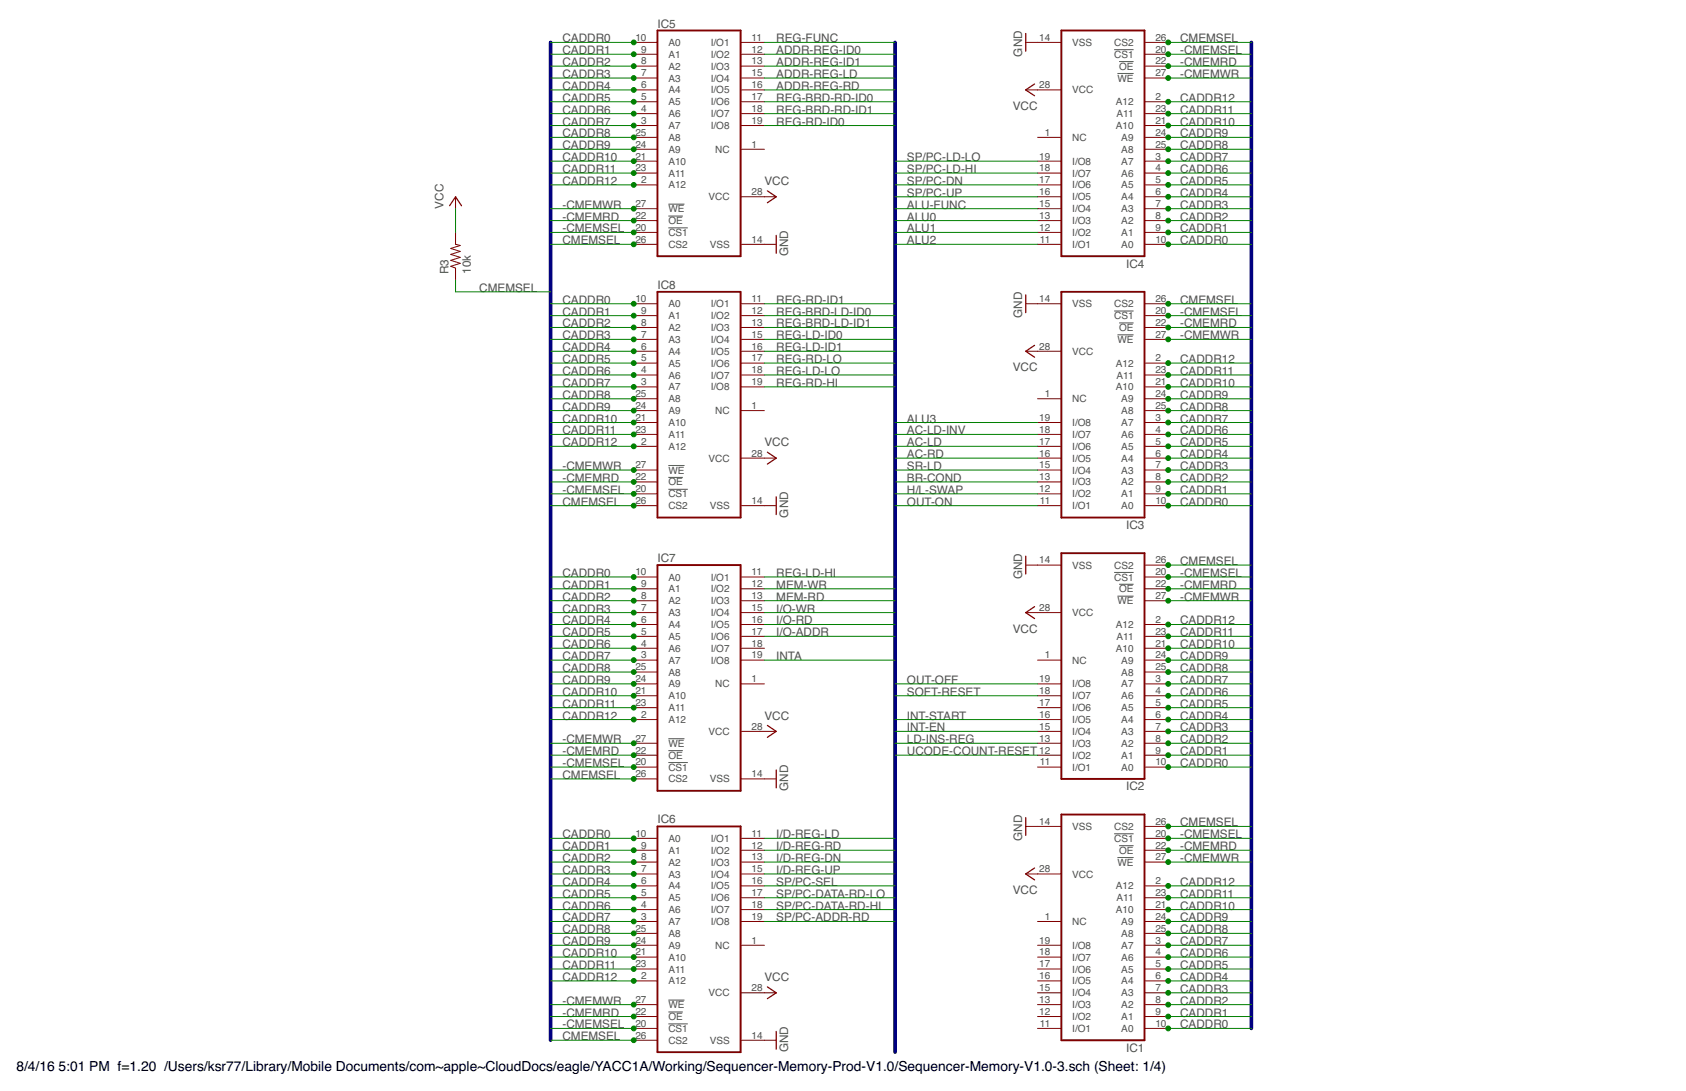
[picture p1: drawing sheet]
<svg xmlns="http://www.w3.org/2000/svg" width="432mm" height="279mm" viewBox="0 0 432 279" stroke-linecap="round" stroke-linejoin="round" font-family="sans-serif">
<g fill="none" stroke="#505050" stroke-width=".26">
<path d="M285.3 12.7h5M286.2 18.8h4.1M286.6 15.8h3.7M171.2 52.3h4.1M171.2 55.3h3.7M171.2 58.4h4.9M285.3 79.7h5M286.2 85.7h4.1M286.6 82.7h3.7M171.2 119.2h4.1M171.2 122.3h3.7M171.2 125.3h4.9"/>
<path d="M285.3 146.6h5M286.2 152.7h4.1M286.6 149.6h3.7M171.2 189.2h4.1M171.2 192.2h3.7M171.2 195.3h4.9M285.3 213.5h5M286.2 219.6h4.1M286.6 216.6h3.7M171.2 256.1h4.1M171.2 259.2h3.7M171.2 262.2h4.9"/>
</g>
<path d="M168.4 7.8h21.3v57.8h-21.3zM271.8 7.8h21.3v57.8h-21.3zM168.4 74.7h21.3v57.8h-21.3zM271.8 74.7h21.3v57.8h-21.3zM168.4 144.7h21.3v57.8h-21.3zM271.8 141.7h21.3v57.8h-21.3zM168.4 211.6h21.3v57.9h-21.3zM271.8 208.6h21.3v57.8h-21.3z" fill="none" stroke="#800000" stroke-width=".49"/>
<g fill="none" stroke="#800000" stroke-width=".26">
<path d="M162.3 20h6.1M162.3 16.9h6.1M162.3 13.9h6.1M162.3 10.9h6.1M189.7 20h6.1M189.7 16.9h6.1M189.7 13.9h6.1M189.7 10.9h6.1M262.7 10.9h9.1M293.1 20h6.1M293.1 16.9h6.1M293.1 13.9h6.1"/>
<path d="M293.1 10.9h6.1M162.3 38.2h6.1M162.3 35.2h6.1M162.3 32.2h6.1M162.3 29.1h6.1M162.3 26.1h6.1M162.3 23h6.1M189.7 38.2h6.1M189.7 32.2h6.1M189.7 29.1h6.1M189.7 26.1h6.1M189.7 23h6.1"/>
<path d="M262.7 23h9.1M265.7 35.2h6.1M293.1 38.2h6.1M293.1 35.2h6.1M293.1 32.2h6.1M293.1 29.1h6.1M293.1 26.1h6.1M116.7 50.4v3M116.7 59.5v3.1l1.2 .3-2.5 .7 2.5 .8-2.5 .8 2.5 .7-2.5 .8 2.5 .7-2.5 .8 1.3 .5v3M162.3 59.5h6.1M162.3 56.5h6.1M162.3 53.4h6.1"/>
<path d="M162.3 47.3h6.1M162.3 44.3h6.1M162.3 41.3h6.1M189.7 50.4h9.1M265.7 59.5h6.1M265.7 56.5h6.1M265.7 53.4h6.1M265.7 50.4h6.1M265.7 47.3h6.1M265.7 44.3h6.1M265.7 41.3h6.1M293.1 59.5h6.1"/>
<path d="M293.1 56.5h6.1M293.1 53.4h6.1M293.1 50.4h6.1M293.1 47.3h6.1M293.1 44.3h6.1M293.1 41.3h6.1M162.3 77.8h6.1M162.3 62.6h6.1M189.7 77.8h6.1M189.7 62.6h9.1M262.7 77.8h9.1M265.7 62.6h6.1"/>
<path d="M293.1 77.8h6.1M293.1 62.6h6.1M162.3 99.1h6.1M162.3 96h6.1M162.3 93h6.1M162.3 86.9h6.1M162.3 83.9h6.1M162.3 80.8h6.1M162.3 90h6.1M189.7 99.1h6.1M189.7 96h6.1M189.7 93h6.1"/>
<path d="M189.7 86.9h6.1M189.7 83.9h6.1M189.7 80.8h6.1M189.7 90h6.1M262.7 90h9.1M293.1 99.1h6.1M293.1 96h6.1M293.1 93h6.1M293.1 86.9h6.1M293.1 83.9h6.1M293.1 80.8h6.1M162.3 114.3h6.1"/>
<path d="M162.3 111.3h6.1M162.3 108.2h6.1M162.3 105.2h6.1M162.3 102.1h6.1M189.7 117.3h9.1M189.7 105.2h6.1M265.7 117.3h6.1M265.7 114.3h6.1M265.7 111.3h6.1M265.7 108.2h6.1M265.7 102.1h6.1M293.1 117.3h6.1"/>
<path d="M293.1 114.3h6.1M293.1 111.3h6.1M293.1 108.2h6.1M293.1 105.2h6.1M293.1 102.1h6.1M162.3 129.5h6.1M162.3 126.5h6.1M162.3 123.4h6.1M162.3 120.4h6.1M189.7 129.5h9.1M265.7 129.5h6.1M265.7 126.5h6.1"/>
<path d="M265.7 123.4h6.1M265.7 120.4h6.1M293.1 129.5h6.1M293.1 126.5h6.1M293.1 123.4h6.1M293.1 120.4h6.1M162.3 159.9h6.1M162.3 153.8h6.1M162.3 150.8h6.1M162.3 147.8h6.1M162.3 156.9h6.1M189.7 159.9h6.1"/>
<path d="M189.7 153.8h6.1M189.7 150.8h6.1M189.7 147.8h6.1M189.7 156.9h6.1M262.7 144.7h9.1M262.7 156.9h9.1M293.1 159.9h6.1M293.1 153.8h6.1M293.1 150.8h6.1M293.1 147.8h6.1M293.1 144.7h6.1M162.3 178.2h6.1"/>
<path d="M162.3 175.1h6.1M162.3 172.1h6.1M162.3 169.1h6.1M162.3 166h6.1M162.3 163h6.1M189.7 175.1h6.1M189.7 169.1h6.1M189.7 166h6.1M189.7 163h6.1M265.7 178.2h6.1M265.7 175.1h6.1M265.7 169.1h6.1"/>
<path d="M293.1 178.2h6.1M293.1 175.1h6.1M293.1 172.1h6.1M293.1 169.1h6.1M293.1 166h6.1M293.1 163h6.1M162.3 196.4h6.1M162.3 193.4h6.1M162.3 190.4h6.1M162.3 184.3h6.1M162.3 181.2h6.1M162.3 199.5h6.1"/>
<path d="M189.7 187.3h9.1M189.7 199.5h9.1M265.7 196.4h6.1M265.7 193.4h6.1M265.7 190.4h6.1M265.7 187.3h6.1M265.7 184.3h6.1M265.7 181.2h6.1M293.1 196.4h6.1M293.1 193.4h6.1M293.1 190.4h6.1M293.1 187.3h6.1"/>
<path d="M293.1 184.3h6.1M293.1 181.2h6.1M162.3 217.7h6.1M162.3 214.7h6.1M189.7 217.7h6.1M189.7 214.7h6.1M262.7 211.6h9.1M293.1 217.7h6.1M293.1 214.7h6.1M293.1 211.6h6.1M162.3 239h6.1M162.3 236h6.1"/>
<path d="M162.3 232.9h6.1M162.3 229.9h6.1M162.3 226.9h6.1M162.3 220.8h6.1M162.3 223.8h6.1M189.7 236h6.1M189.7 232.9h6.1M189.7 229.9h6.1M189.7 226.9h6.1M189.7 220.8h6.1M189.7 223.8h6.1M262.7 223.8h9.1"/>
<path d="M265.7 236h6.1M293.1 239h6.1M293.1 236h6.1M293.1 232.9h6.1M293.1 229.9h6.1M293.1 226.9h6.1M293.1 220.8h6.1M162.3 257.3h6.1M162.3 251.2h6.1M162.3 248.2h6.1M162.3 245.1h6.1M162.3 242.1h6.1"/>
<path d="M189.7 254.3h9.1M189.7 242.1h6.1M265.7 257.3h6.1M265.7 254.3h6.1M265.7 251.2h6.1M265.7 248.2h6.1M265.7 245.1h6.1M265.7 242.1h6.1M293.1 257.3h6.1M293.1 254.3h6.1M293.1 251.2h6.1M293.1 248.2h6.1"/>
<path d="M293.1 245.1h6.1M293.1 242.1h6.1M162.3 263.4h6.1M162.3 260.3h6.1M162.3 266.4h6.1M189.7 266.4h9.1M265.7 263.4h6.1M265.7 260.3h6.1M293.1 263.4h6.1M293.1 260.3h6.1"/>
</g>
<g fill="none" stroke="#800000" stroke-width=".32">
<path d="M262.7 8.6v4.5M265 21.5l-2.3 1.5 2.3 1.5M115.1 52.7l1.6-2.3 1.5 2.3M196.5 48.9l2.3 1.5-2.3 1.5M198.8 60.3v4.6M262.7 75.5v4.6M265 88.4l-2.3 1.6 2.3 1.5M196.5 115.8l2.3 1.5-2.3 1.6M198.8 127.2v4.6M262.7 142.4v4.6M265 155.4l-2.3 1.5 2.3 1.5M196.5 185.8l2.3 1.5-2.3 1.5"/>
<path d="M198.8 197.2v4.6M262.7 209.4v4.5M265 222.3l-2.3 1.5 2.3 1.5M196.5 252.7l2.3 1.6-2.3 1.5M198.8 264.1v4.6"/>
</g>
<path d="M141 10.9v255.5M229.2 10.9v258.6M320.5 10.9v252.5" fill="none" stroke="#000080" stroke-width=".93"/>
<g fill="none" stroke="#008000" stroke-width=".26">
<path d="M141 20h21.3M141 16.9h21.3M141 13.9h21.3M141 10.9h21.3M195.8 20h33.4M195.8 16.9h33.4M195.8 13.9h33.4M195.8 10.9h33.4M299.2 20h21.3M299.2 16.9h21.3M299.2 13.9h21.3M299.2 10.9h21.3"/>
<path d="M141 26.1h21.3M141 29.1h21.3M141 32.2h21.3M141 35.2h21.3M141 38.2h21.3M141 23h21.3M195.8 26.1h33.4M195.8 29.1h33.4M195.8 32.2h33.4M195.8 23h33.4M299.2 26.1h21.3M299.2 29.1h21.3"/>
<path d="M299.2 32.2h21.3M299.2 35.2h21.3M299.2 38.2h21.3M116.7 53.4v6.1M141 47.3h21.3M141 44.3h21.3M141 41.3h21.3M141 53.4h21.3M141 56.5h21.3M141 59.5h21.3M229.2 47.3h36.5M229.2 44.3h36.5"/>
<path d="M229.2 41.3h36.5M229.2 50.4h36.5M229.2 53.4h36.5M229.2 56.5h36.5M229.2 59.5h36.5M299.2 47.3h21.3M299.2 44.3h21.3M299.2 41.3h21.3M299.2 50.4h21.3M299.2 53.4h21.3M299.2 56.5h21.3M299.2 59.5h21.3"/>
<path d="M116.7 71.7v3h24.3M141 77.8h21.3M141 62.6h21.3M195.8 77.8h33.4M229.2 62.6h36.5M299.2 77.8h21.3M299.2 62.6h21.3M141 93h21.3M141 96h21.3M141 99.1h21.3M141 90h21.3M141 86.9h21.3"/>
<path d="M141 83.9h21.3M141 80.8h21.3M195.8 93h33.4M195.8 96h33.4M195.8 99.1h33.4M195.8 90h33.4M195.8 86.9h33.4M195.8 83.9h33.4M195.8 80.8h33.4M299.2 93h21.3M299.2 96h21.3M299.2 99.1h21.3"/>
<path d="M299.2 86.9h21.3M299.2 83.9h21.3M299.2 80.8h21.3M141 114.3h21.3M141 111.3h21.3M141 108.2h21.3M141 105.2h21.3M141 102.1h21.3M229.2 114.3h36.5M229.2 111.3h36.5M229.2 108.2h36.5M229.2 117.3h36.5"/>
<path d="M299.2 114.3h21.3M299.2 111.3h21.3M299.2 108.2h21.3M299.2 105.2h21.3M299.2 102.1h21.3M299.2 117.3h21.3M141 120.4h21.3M141 123.4h21.3M141 126.5h21.3M141 129.5h21.3M229.2 120.4h36.5M229.2 123.4h36.5"/>
<path d="M229.2 126.5h36.5M229.2 129.5h36.5M299.2 120.4h21.3M299.2 123.4h21.3M299.2 126.5h21.3M299.2 129.5h21.3M141 159.9h21.3M141 156.9h21.3M141 153.8h21.3M141 150.8h21.3M141 147.8h21.3M195.8 159.9h33.4"/>
<path d="M195.8 156.9h33.4M195.8 153.8h33.4M195.8 150.8h33.4M195.8 147.8h33.4M299.2 159.9h21.3M299.2 153.8h21.3M299.2 150.8h21.3M299.2 147.8h21.3M299.2 144.7h21.3M141 163h21.3M141 178.2h21.3M141 166h21.3"/>
<path d="M141 175.1h21.3M141 169.1h21.3M141 172.1h21.3M195.8 163h33.4M195.8 169.1h33.4M229.2 178.2h36.5M229.2 175.1h36.5M299.2 163h21.3M299.2 178.2h21.3M299.2 166h21.3M299.2 175.1h21.3M299.2 169.1h21.3"/>
<path d="M299.2 172.1h21.3M141 184.3h21.3M141 181.2h21.3M141 190.4h21.3M141 193.4h21.3M141 196.4h21.3M141 199.5h21.3M229.2 184.3h36.5M229.2 187.3h36.5M229.2 190.4h36.5M229.2 193.4h36.5M299.2 184.3h21.3"/>
<path d="M299.2 181.2h21.3M299.2 187.3h21.3M299.2 190.4h21.3M299.2 193.4h21.3M299.2 196.4h21.3M141 217.7h21.3M141 214.7h21.3M195.8 217.7h33.4M195.8 214.7h33.4M299.2 217.7h21.3M299.2 214.7h21.3M299.2 211.6h21.3"/>
<path d="M141 226.9h21.3M141 229.9h21.3M141 232.9h21.3M141 236h21.3M141 239h21.3M141 223.8h21.3M141 220.8h21.3M195.8 226.9h33.4M195.8 229.9h33.4M195.8 232.9h33.4M195.8 236h33.4M195.8 223.8h33.4"/>
<path d="M195.8 220.8h33.4M299.2 226.9h21.3M299.2 229.9h21.3M299.2 232.9h21.3M299.2 236h21.3M299.2 239h21.3M299.2 220.8h21.3M141 251.2h21.3M141 248.2h21.3M141 245.1h21.3M141 242.1h21.3M141 257.3h21.3"/>
<path d="M299.2 251.2h21.3M299.2 248.2h21.3M299.2 245.1h21.3M299.2 242.1h21.3M299.2 254.3h21.3M299.2 257.3h21.3M141 260.3h21.3M141 263.4h21.3M141 266.4h21.3M299.2 260.3h21.3M299.2 263.4h21.3"/>
</g>
<g fill="#008000" stroke="#008000" stroke-width=".26">
<circle cx="162.3" cy="251.2" r=".61"/>
<circle cx="162.3" cy="184.3" r=".61"/>
<circle cx="162.3" cy="114.3" r=".61"/>
<circle cx="299.2" cy="226.9" r=".61"/>
<circle cx="299.2" cy="159.9" r=".61"/>
<circle cx="299.2" cy="93" r=".61"/>
<circle cx="299.2" cy="26.1" r=".61"/>
<circle cx="162.3" cy="47.3" r=".61"/>
<circle cx="162.3" cy="248.2" r=".61"/>
<circle cx="162.3" cy="181.2" r=".61"/>
<circle cx="162.3" cy="111.3" r=".61"/>
<circle cx="299.2" cy="229.9" r=".61"/>
<circle cx="299.2" cy="163" r=".61"/>
<circle cx="299.2" cy="96" r=".61"/>
<circle cx="299.2" cy="29.1" r=".61"/>
<circle cx="162.3" cy="44.3" r=".61"/>
<circle cx="162.3" cy="245.1" r=".61"/>
<circle cx="162.3" cy="178.2" r=".61"/>
<circle cx="162.3" cy="108.2" r=".61"/>
<circle cx="299.2" cy="232.9" r=".61"/>
<circle cx="299.2" cy="166" r=".61"/>
<circle cx="299.2" cy="99.1" r=".61"/>
<circle cx="299.2" cy="32.2" r=".61"/>
<circle cx="162.3" cy="41.3" r=".61"/>
<circle cx="162.3" cy="242.1" r=".61"/>
<circle cx="162.3" cy="175.1" r=".61"/>
<circle cx="162.3" cy="105.2" r=".61"/>
<circle cx="299.2" cy="236" r=".61"/>
<circle cx="299.2" cy="169.1" r=".61"/>
<circle cx="299.2" cy="102.1" r=".61"/>
<circle cx="299.2" cy="35.2" r=".61"/>
<circle cx="162.3" cy="38.2" r=".61"/>
<circle cx="162.3" cy="239" r=".61"/>
<circle cx="162.3" cy="172.1" r=".61"/>
<circle cx="162.3" cy="102.1" r=".61"/>
<circle cx="299.2" cy="239" r=".61"/>
<circle cx="299.2" cy="172.1" r=".61"/>
<circle cx="299.2" cy="105.2" r=".61"/>
<circle cx="299.2" cy="38.2" r=".61"/>
<circle cx="162.3" cy="35.2" r=".61"/>
<circle cx="162.3" cy="236" r=".61"/>
<circle cx="162.3" cy="169.1" r=".61"/>
<circle cx="162.3" cy="99.1" r=".61"/>
<circle cx="299.2" cy="242.1" r=".61"/>
<circle cx="299.2" cy="175.1" r=".61"/>
<circle cx="299.2" cy="108.2" r=".61"/>
<circle cx="299.2" cy="41.3" r=".61"/>
<circle cx="162.3" cy="32.2" r=".61"/>
<circle cx="162.3" cy="232.9" r=".61"/>
<circle cx="162.3" cy="166" r=".61"/>
<circle cx="162.3" cy="96" r=".61"/>
<circle cx="299.2" cy="245.1" r=".61"/>
<circle cx="299.2" cy="178.2" r=".61"/>
<circle cx="299.2" cy="111.3" r=".61"/>
<circle cx="299.2" cy="44.3" r=".61"/>
<circle cx="162.3" cy="29.1" r=".61"/>
<circle cx="162.3" cy="229.9" r=".61"/>
<circle cx="162.3" cy="163" r=".61"/>
<circle cx="162.3" cy="93" r=".61"/>
<circle cx="299.2" cy="248.2" r=".61"/>
<circle cx="299.2" cy="181.2" r=".61"/>
<circle cx="299.2" cy="114.3" r=".61"/>
<circle cx="299.2" cy="47.3" r=".61"/>
<circle cx="162.3" cy="26.1" r=".61"/>
<circle cx="162.3" cy="226.9" r=".61"/>
<circle cx="162.3" cy="159.9" r=".61"/>
<circle cx="162.3" cy="90" r=".61"/>
<circle cx="299.2" cy="251.2" r=".61"/>
<circle cx="299.2" cy="184.3" r=".61"/>
<circle cx="299.2" cy="117.3" r=".61"/>
<circle cx="299.2" cy="50.4" r=".61"/>
<circle cx="162.3" cy="23" r=".61"/>
<circle cx="162.3" cy="223.8" r=".61"/>
<circle cx="162.3" cy="156.9" r=".61"/>
<circle cx="162.3" cy="86.9" r=".61"/>
<circle cx="299.2" cy="254.3" r=".61"/>
<circle cx="299.2" cy="187.3" r=".61"/>
<circle cx="299.2" cy="120.4" r=".61"/>
<circle cx="299.2" cy="53.4" r=".61"/>
<circle cx="162.3" cy="20" r=".61"/>
<circle cx="162.3" cy="220.8" r=".61"/>
<circle cx="162.3" cy="153.8" r=".61"/>
<circle cx="162.3" cy="83.9" r=".61"/>
<circle cx="299.2" cy="257.3" r=".61"/>
<circle cx="299.2" cy="190.4" r=".61"/>
<circle cx="299.2" cy="123.4" r=".61"/>
<circle cx="299.2" cy="56.5" r=".61"/>
<circle cx="162.3" cy="16.9" r=".61"/>
<circle cx="162.3" cy="217.7" r=".61"/>
<circle cx="162.3" cy="150.8" r=".61"/>
<circle cx="162.3" cy="80.8" r=".61"/>
<circle cx="299.2" cy="260.3" r=".61"/>
<circle cx="299.2" cy="193.4" r=".61"/>
<circle cx="299.2" cy="126.5" r=".61"/>
<circle cx="299.2" cy="59.5" r=".61"/>
<circle cx="162.3" cy="13.9" r=".61"/>
<circle cx="162.3" cy="214.7" r=".61"/>
<circle cx="162.3" cy="147.8" r=".61"/>
<circle cx="162.3" cy="77.8" r=".61"/>
<circle cx="299.2" cy="263.4" r=".61"/>
<circle cx="299.2" cy="196.4" r=".61"/>
<circle cx="299.2" cy="129.5" r=".61"/>
<circle cx="299.2" cy="62.6" r=".61"/>
<circle cx="162.3" cy="10.9" r=".61"/>
<circle cx="299.2" cy="220.8" r=".61"/>
<circle cx="299.2" cy="153.8" r=".61"/>
<circle cx="299.2" cy="86.9" r=".61"/>
<circle cx="162.3" cy="257.3" r=".61"/>
<circle cx="162.3" cy="190.4" r=".61"/>
<circle cx="162.3" cy="120.4" r=".61"/>
<circle cx="299.2" cy="20" r=".61"/>
<circle cx="162.3" cy="53.4" r=".61"/>
<circle cx="299.2" cy="217.7" r=".61"/>
<circle cx="299.2" cy="150.8" r=".61"/>
<circle cx="299.2" cy="83.9" r=".61"/>
<circle cx="162.3" cy="123.4" r=".61"/>
<circle cx="162.3" cy="193.4" r=".61"/>
<circle cx="162.3" cy="260.3" r=".61"/>
<circle cx="299.2" cy="16.9" r=".61"/>
<circle cx="162.3" cy="56.5" r=".61"/>
<circle cx="162.3" cy="266.4" r=".61"/>
<circle cx="162.3" cy="199.5" r=".61"/>
<circle cx="162.3" cy="129.5" r=".61"/>
<circle cx="299.2" cy="211.6" r=".61"/>
<circle cx="299.2" cy="144.7" r=".61"/>
<circle cx="299.2" cy="10.9" r=".61"/>
<circle cx="299.2" cy="77.8" r=".61"/>
<circle cx="162.3" cy="62.6" r=".61"/>
<circle cx="162.3" cy="263.4" r=".61"/>
<circle cx="162.3" cy="196.4" r=".61"/>
<circle cx="162.3" cy="126.5" r=".61"/>
<circle cx="299.2" cy="214.7" r=".61"/>
<circle cx="299.2" cy="147.8" r=".61"/>
<circle cx="299.2" cy="80.8" r=".61"/>
<circle cx="299.2" cy="13.9" r=".61"/>
<circle cx="162.3" cy="59.5" r=".61"/>
</g>
<g font-size="3.5">
<text x="4.2" y="274.2">8/4/16</text>
<text x="15" y="274.2">5:01 PM f=1.20 /Users/ksr77/Library/Mobile Documents/com~apple~CloudDocs/eagle/YACC1A/Working/Sequencer-Memory-Prod-V1.0/Sequencer-Memory-V1.0-3.sch (Sheet: 1/4)</text>
</g>
<g font-size="3" fill="#505050">
<text x="144" y="10.8">CADDR0</text>
<text x="168.4" y="7">IC5</text>
<text x="198.8" y="10.8">REG-FUNC</text>
<text x="302.2" y="10.8">CMEMSEL</text>
<text x="144" y="16.9">CADDR2</text>
<text x="144" y="13.9">CADDR1</text>
<text x="198.8" y="13.9">ADDR-REG-ID0</text>
<text x="198.8" y="16.9">ADDR-REG-ID1</text>
<text x="261.8" y="14.5" transform="rotate(-90 261.8 14.5)">GND</text>
<text x="302.2" y="16.9">-CMEMRD</text>
<text x="302.2" y="13.9">-CMEMSEL</text>
<text x="144" y="23">CADDR4</text>
<text x="144" y="20">CADDR3</text>
<text x="198.8" y="20">ADDR-REG-LD</text>
<text x="198.8" y="23">ADDR-REG-RD</text>
<text x="302.2" y="20">-CMEMWR</text>
<text x="144" y="29.1">CADDR6</text>
<text x="144" y="26.1">CADDR5</text>
<text x="198.8" y="26.1">REG-BRD-RD-ID0</text>
<text x="198.8" y="29.1">REG-BRD-RD-ID1</text>
<text x="259.4" y="28.2">VCC</text>
<text x="302.2" y="26.1">CADDR12</text>
<text x="302.2" y="29.1">CADDR11</text>
<text x="144" y="35.2">CADDR8</text>
<text x="144" y="32.1">CADDR7</text>
<text x="198.8" y="32.1">REG-RD-ID0</text>
<text x="302.2" y="32.1">CADDR10</text>
<text x="302.2" y="35.2">CADDR9</text>
<text x="144" y="41.3">CADDR10</text>
<text x="144" y="38.2">CADDR9</text>
<text x="232.3" y="41.3">SP/PC-LD-LO</text>
<text x="302.2" y="38.2">CADDR8</text>
<text x="302.2" y="41.3">CADDR7</text>
<text x="144" y="47.4">CADDR12</text>
<text x="144" y="44.3">CADDR11</text>
<text x="195.8" y="47.4">VCC</text>
<text x="232.3" y="44.3">SP/PC-LD-HI</text>
<text x="232.3" y="47.4">SP/PC-DN</text>
<text x="302.2" y="44.3">CADDR6</text>
<text x="302.2" y="47.4">CADDR5</text>
<text x="113.6" y="53.4" transform="rotate(-90 113.6 53.4)">VCC</text>
<text x="144" y="53.4">-CMEMWR</text>
<text x="232.3" y="50.4">SP/PC-UP</text>
<text x="232.3" y="53.4">ALU-FUNC</text>
<text x="302.2" y="50.4">CADDR4</text>
<text x="302.2" y="53.4">CADDR3</text>
<text x="144" y="56.5">-CMEMRD</text>
<text x="144" y="59.5">-CMEMSEL</text>
<text x="232.3" y="56.5">ALU0</text>
<text x="232.3" y="59.5">ALU1</text>
<text x="302.2" y="56.5">CADDR2</text>
<text x="302.2" y="59.5">CADDR1</text>
<text x="144" y="62.6">CMEMSEL</text>
<text x="201.8" y="65.6" transform="rotate(-90 201.8 65.6)">GND</text>
<text x="232.3" y="62.6">ALU2</text>
<text x="302.2" y="62.6">CADDR0</text>
<text x="114.9" y="70.2" transform="rotate(-90 114.9 70.2)">R3</text>
<text x="120.6" y="70.2" transform="rotate(-90 120.6 70.2)">10k</text>
<text x="288.4" y="68.5">IC4</text>
<text x="122.8" y="74.7">CMEMSEL</text>
<text x="144" y="77.8">CADDR0</text>
<text x="168.4" y="74">IC8</text>
<text x="198.8" y="77.8">REG-RD-ID1</text>
<text x="302.2" y="77.8">CMEMSEL</text>
<text x="144" y="83.9">CADDR2</text>
<text x="144" y="80.8">CADDR1</text>
<text x="198.8" y="80.8">REG-BRD-LD-ID0</text>
<text x="198.8" y="83.9">REG-BRD-LD-ID1</text>
<text x="261.8" y="81.4" transform="rotate(-90 261.8 81.4)">GND</text>
<text x="302.2" y="83.9">-CMEMRD</text>
<text x="302.2" y="80.8">-CMEMSEL</text>
<text x="144" y="90">CADDR4</text>
<text x="144" y="86.9">CADDR3</text>
<text x="198.8" y="86.9">REG-LD-ID0</text>
<text x="198.8" y="90">REG-LD-ID1</text>
<text x="302.2" y="86.9">-CMEMWR</text>
<text x="144" y="93">CADDR5</text>
<text x="198.8" y="93">REG-RD-LO</text>
<text x="259.4" y="95.1">VCC</text>
<text x="302.2" y="93">CADDR12</text>
<text x="144" y="99.1">CADDR7</text>
<text x="144" y="96">CADDR6</text>
<text x="198.8" y="96">REG-LD-LO</text>
<text x="198.8" y="99.1">REG-RD-HI</text>
<text x="302.2" y="96">CADDR11</text>
<text x="302.2" y="99.1">CADDR10</text>
<text x="144" y="105.2">CADDR9</text>
<text x="144" y="102.1">CADDR8</text>
<text x="302.2" y="102.1">CADDR9</text>
<text x="302.2" y="105.2">CADDR8</text>
<text x="144" y="111.2">CADDR11</text>
<text x="144" y="108.2">CADDR10</text>
<text x="232.3" y="108.2">ALU3</text>
<text x="232.3" y="111.2">AC-LD-INV</text>
<text x="302.2" y="108.2">CADDR7</text>
<text x="302.2" y="111.2">CADDR6</text>
<text x="144" y="114.3">CADDR12</text>
<text x="195.8" y="114.3">VCC</text>
<text x="232.3" y="114.3">AC-LD</text>
<text x="232.3" y="117.3">AC-RD</text>
<text x="302.2" y="114.3">CADDR5</text>
<text x="302.2" y="117.3">CADDR4</text>
<text x="144" y="120.4">-CMEMWR</text>
<text x="144" y="123.4">-CMEMRD</text>
<text x="232.3" y="120.4">SR-LD</text>
<text x="232.3" y="123.4">BR-COND</text>
<text x="302.2" y="120.4">CADDR3</text>
<text x="302.2" y="123.4">CADDR2</text>
<text x="144" y="129.5">CMEMSEL</text>
<text x="144" y="126.5">-CMEMSEL</text>
<text x="232.3" y="126.5">H/L-SWAP</text>
<text x="232.3" y="129.5">OUT-ON</text>
<text x="302.2" y="126.5">CADDR1</text>
<text x="302.2" y="129.5">CADDR0</text>
<text x="201.8" y="132.5" transform="rotate(-90 201.8 132.5)">GND</text>
<text x="288.4" y="135.4">IC3</text>
<text x="168.4" y="144">IC7</text>
<text x="144" y="147.8">CADDR0</text>
<text x="198.8" y="147.8">REG-LD-HI</text>
<text x="261.8" y="148.4" transform="rotate(-90 261.8 148.4)">GND</text>
<text x="302.2" y="144.7">CMEMSEL</text>
<text x="302.2" y="147.8">-CMEMSEL</text>
<text x="144" y="153.8">CADDR2</text>
<text x="144" y="150.8">CADDR1</text>
<text x="198.8" y="150.8">MEM-WR</text>
<text x="198.8" y="153.8">MEM-RD</text>
<text x="302.2" y="153.8">-CMEMWR</text>
<text x="302.2" y="150.8">-CMEMRD</text>
<text x="144" y="159.9">CADDR4</text>
<text x="144" y="156.9">CADDR3</text>
<text x="198.8" y="156.9">I/O-WR</text>
<text x="198.8" y="159.9">I/O-RD</text>
<text x="302.2" y="159.9">CADDR12</text>
<text x="144" y="166">CADDR6</text>
<text x="144" y="163">CADDR5</text>
<text x="198.8" y="163">I/O-ADDR</text>
<text x="259.4" y="162.1">VCC</text>
<text x="302.2" y="163">CADDR11</text>
<text x="302.2" y="166">CADDR10</text>
<text x="144" y="172.1">CADDR8</text>
<text x="144" y="169.1">CADDR7</text>
<text x="198.8" y="169.1">INTA</text>
<text x="302.2" y="169.1">CADDR9</text>
<text x="302.2" y="172.1">CADDR8</text>
<text x="144" y="178.2">CADDR10</text>
<text x="144" y="175.1">CADDR9</text>
<text x="232.3" y="175.1">OUT-OFF</text>
<text x="232.3" y="178.2">SOFT-RESET</text>
<text x="302.2" y="175.1">CADDR7</text>
<text x="302.2" y="178.2">CADDR6</text>
<text x="144" y="184.3">CADDR12</text>
<text x="144" y="181.2">CADDR11</text>
<text x="195.8" y="184.3">VCC</text>
<text x="232.3" y="184.3">INT-START</text>
<text x="302.2" y="181.2">CADDR5</text>
<text x="302.2" y="184.3">CADDR4</text>
<text x="144" y="190.4">-CMEMWR</text>
<text x="232.3" y="187.3">INT-EN</text>
<text x="232.3" y="190.4">LD-INS-REG</text>
<text x="302.2" y="187.3">CADDR3</text>
<text x="302.2" y="190.4">CADDR2</text>
<text x="144" y="193.4">-CMEMRD</text>
<text x="144" y="196.4">-CMEMSEL</text>
<text x="232.3" y="193.4">UCODE-COUNT-RESET</text>
<text x="302.2" y="193.4">CADDR1</text>
<text x="302.2" y="196.4">CADDR0</text>
<text x="144" y="199.5">CMEMSEL</text>
<text x="201.8" y="202.5" transform="rotate(-90 201.8 202.5)">GND</text>
<text x="288.4" y="202.4">IC2</text>
<text x="144" y="214.7">CADDR0</text>
<text x="168.4" y="210.9">IC6</text>
<text x="198.8" y="214.7">I/D-REG-LD</text>
<text x="261.8" y="215.3" transform="rotate(-90 261.8 215.3)">GND</text>
<text x="302.2" y="211.6">CMEMSEL</text>
<text x="302.2" y="214.7">-CMEMSEL</text>
<text x="144" y="220.8">CADDR2</text>
<text x="144" y="217.7">CADDR1</text>
<text x="198.8" y="217.7">I/D-REG-RD</text>
<text x="198.8" y="220.8">I/D-REG-DN</text>
<text x="302.2" y="220.8">-CMEMWR</text>
<text x="302.2" y="217.7">-CMEMRD</text>
<text x="144" y="226.9">CADDR4</text>
<text x="144" y="223.8">CADDR3</text>
<text x="198.8" y="223.8">I/D-REG-UP</text>
<text x="198.8" y="226.9">SP/PC-SEL</text>
<text x="302.2" y="226.9">CADDR12</text>
<text x="144" y="232.9">CADDR6</text>
<text x="144" y="229.9">CADDR5</text>
<text x="198.8" y="229.9">SP/PC-DATA-RD-LO</text>
<text x="198.8" y="232.9">SP/PC-DATA-RD-HI</text>
<text x="259.4" y="229">VCC</text>
<text x="302.2" y="229.9">CADDR11</text>
<text x="302.2" y="232.9">CADDR10</text>
<text x="144" y="239">CADDR8</text>
<text x="144" y="236">CADDR7</text>
<text x="198.8" y="236">SP/PC-ADDR-RD</text>
<text x="302.2" y="236">CADDR9</text>
<text x="302.2" y="239">CADDR8</text>
<text x="144" y="245.1">CADDR10</text>
<text x="144" y="242.1">CADDR9</text>
<text x="302.2" y="242.1">CADDR7</text>
<text x="302.2" y="245.1">CADDR6</text>
<text x="144" y="251.2">CADDR12</text>
<text x="144" y="248.2">CADDR11</text>
<text x="195.8" y="251.2">VCC</text>
<text x="302.2" y="248.2">CADDR5</text>
<text x="302.2" y="251.2">CADDR4</text>
<text x="144" y="257.3">-CMEMWR</text>
<text x="302.2" y="254.2">CADDR3</text>
<text x="302.2" y="257.3">CADDR2</text>
<text x="144" y="260.3">-CMEMRD</text>
<text x="144" y="263.4">-CMEMSEL</text>
<text x="302.2" y="260.3">CADDR1</text>
<text x="302.2" y="263.4">CADDR0</text>
<text x="144" y="266.4">CMEMSEL</text>
<text x="201.8" y="269.5" transform="rotate(-90 201.8 269.5)">GND</text>
<text x="288.4" y="269.3">IC1</text>
</g>
<g font-size="2.6" fill="#505050">
<text x="162.7" y="10.4">10</text>
<text x="171.2" y="11.8">A0</text>
<text x="182" y="11.8">I/O1</text>
<text x="192.5" y="10.4">11</text>
<text x="266.2" y="10.4">14</text>
<text x="274.6" y="11.8">VSS</text>
<text x="285.3" y="11.8">CS2</text>
<text x="295.9" y="10.4">26</text>
<text x="164.2" y="13.5">9</text>
<text x="164.2" y="16.5">8</text>
<text x="171.2" y="14.8">A1</text>
<text x="171.2" y="17.8">A2</text>
<text x="182" y="14.8">I/O2</text>
<text x="182" y="17.8">I/O3</text>
<text x="192.5" y="13.5">12</text>
<text x="192.5" y="16.5">13</text>
<text x="285.3" y="14.8">CS1</text>
<text x="286.6" y="17.8">OE</text>
<text x="295.9" y="16.5">22</text>
<text x="295.9" y="13.5">20</text>
<text x="164.2" y="19.6">7</text>
<text x="164.2" y="22.6">6</text>
<text x="171.2" y="20.9">A3</text>
<text x="171.2" y="23.9">A4</text>
<text x="182" y="20.9">I/O4</text>
<text x="182" y="23.9">I/O5</text>
<text x="192.5" y="19.6">15</text>
<text x="192.5" y="22.6">16</text>
<text x="266.2" y="22.6">28</text>
<text x="274.6" y="23.9">VCC</text>
<text x="286.2" y="20.9">WE</text>
<text x="295.9" y="19.6">27</text>
<text x="164.2" y="25.6">5</text>
<text x="164.2" y="28.7">4</text>
<text x="171.2" y="27">A5</text>
<text x="182" y="27">I/O6</text>
<text x="192.5" y="25.6">17</text>
<text x="192.5" y="28.7">18</text>
<text x="285.8" y="27">A12</text>
<text x="295.9" y="28.7">23</text>
<text x="295.9" y="25.6">2</text>
<text x="162.7" y="34.8">25</text>
<text x="164.2" y="31.7">3</text>
<text x="171.2" y="30">A6</text>
<text x="171.2" y="33.1">A7</text>
<text x="182" y="30">I/O7</text>
<text x="182" y="33.1">I/O8</text>
<text x="192.5" y="31.7">19</text>
<text x="267.6" y="34.8">1</text>
<text x="285.8" y="33.1">A10</text>
<text x="286" y="30">A11</text>
<text x="295.9" y="34.8">24</text>
<text x="295.9" y="31.7">21</text>
<text x="162.7" y="37.8">24</text>
<text x="162.7" y="40.8">21</text>
<text x="171.2" y="36.1">A8</text>
<text x="171.2" y="39.1">A9</text>
<text x="183.2" y="39.1">NC</text>
<text x="192.5" y="37.8">1</text>
<text x="266.2" y="40.8">19</text>
<text x="274.6" y="36.1">NC</text>
<text x="287.2" y="39.1">A8</text>
<text x="287.2" y="36.1">A9</text>
<text x="295.9" y="40.8">3</text>
<text x="295.9" y="37.8">25</text>
<text x="162.7" y="43.9">23</text>
<text x="164.2" y="46.9">2</text>
<text x="171.2" y="42.2">A10</text>
<text x="171.2" y="45.2">A11</text>
<text x="266.2" y="46.9">17</text>
<text x="266.2" y="43.9">18</text>
<text x="274.6" y="45.2">I/O7</text>
<text x="274.6" y="42.2">I/O8</text>
<text x="287.2" y="45.2">A6</text>
<text x="287.2" y="42.2">A7</text>
<text x="295.9" y="46.9">5</text>
<text x="295.9" y="43.9">4</text>
<text x="162.7" y="53">27</text>
<text x="171.2" y="48.3">A12</text>
<text x="181.5" y="51.3">VCC</text>
<text x="192.5" y="50">28</text>
<text x="266.2" y="53">15</text>
<text x="266.2" y="50">16</text>
<text x="274.6" y="51.3">I/O5</text>
<text x="274.6" y="48.3">I/O6</text>
<text x="287.2" y="51.3">A4</text>
<text x="287.2" y="48.3">A5</text>
<text x="295.9" y="53">7</text>
<text x="295.9" y="50">6</text>
<text x="162.7" y="56.1">22</text>
<text x="162.7" y="59.1">20</text>
<text x="171.2" y="54.4">WE</text>
<text x="171.2" y="57.4">OE</text>
<text x="266.2" y="59.1">12</text>
<text x="266.2" y="56.1">13</text>
<text x="274.6" y="57.4">I/O3</text>
<text x="274.6" y="54.4">I/O4</text>
<text x="287.2" y="57.4">A2</text>
<text x="287.2" y="54.4">A3</text>
<text x="295.9" y="59.1">9</text>
<text x="295.9" y="56.1">8</text>
<text x="162.7" y="62.1">26</text>
<text x="171.2" y="60.4">CS1</text>
<text x="171.2" y="63.5">CS2</text>
<text x="181.8" y="63.5">VSS</text>
<text x="192.5" y="62.1">14</text>
<text x="266.4" y="62.1">11</text>
<text x="274.6" y="63.5">I/O1</text>
<text x="274.6" y="60.4">I/O2</text>
<text x="287.2" y="63.5">A0</text>
<text x="287.2" y="60.4">A1</text>
<text x="295.9" y="62.1">10</text>
<text x="162.7" y="77.4">10</text>
<text x="192.5" y="77.4">11</text>
<text x="266.2" y="77.4">14</text>
<text x="295.9" y="77.4">26</text>
<text x="164.2" y="80.4">9</text>
<text x="164.2" y="83.4">8</text>
<text x="171.2" y="78.7">A0</text>
<text x="171.2" y="81.7">A1</text>
<text x="182" y="78.7">I/O1</text>
<text x="182" y="81.7">I/O2</text>
<text x="192.5" y="80.4">12</text>
<text x="192.5" y="83.4">13</text>
<text x="274.6" y="78.7">VSS</text>
<text x="285.3" y="81.7">CS1</text>
<text x="285.3" y="78.7">CS2</text>
<text x="295.9" y="83.4">22</text>
<text x="295.9" y="80.4">20</text>
<text x="164.2" y="86.5">7</text>
<text x="164.2" y="89.5">6</text>
<text x="171.2" y="84.8">A2</text>
<text x="171.2" y="87.8">A3</text>
<text x="182" y="84.8">I/O3</text>
<text x="182" y="87.8">I/O4</text>
<text x="192.5" y="86.5">15</text>
<text x="192.5" y="89.5">16</text>
<text x="266.2" y="89.5">28</text>
<text x="286.2" y="87.8">WE</text>
<text x="286.6" y="84.8">OE</text>
<text x="295.9" y="86.5">27</text>
<text x="164.2" y="92.6">5</text>
<text x="164.2" y="95.6">4</text>
<text x="171.2" y="90.9">A4</text>
<text x="171.2" y="93.9">A5</text>
<text x="182" y="90.9">I/O5</text>
<text x="182" y="93.9">I/O6</text>
<text x="192.5" y="92.6">17</text>
<text x="192.5" y="95.6">18</text>
<text x="274.6" y="90.9">VCC</text>
<text x="285.8" y="93.9">A12</text>
<text x="295.9" y="95.6">23</text>
<text x="295.9" y="92.6">2</text>
<text x="162.7" y="101.7">25</text>
<text x="164.2" y="98.7">3</text>
<text x="171.2" y="97">A6</text>
<text x="171.2" y="100">A7</text>
<text x="182" y="96.9">I/O7</text>
<text x="182" y="100">I/O8</text>
<text x="192.5" y="98.7">19</text>
<text x="267.6" y="101.7">1</text>
<text x="285.8" y="100">A10</text>
<text x="286" y="96.9">A11</text>
<text x="295.9" y="101.7">24</text>
<text x="295.9" y="98.7">21</text>
<text x="162.7" y="104.7">24</text>
<text x="162.7" y="107.8">21</text>
<text x="171.2" y="103">A8</text>
<text x="171.2" y="106.1">A9</text>
<text x="183.2" y="106.1">NC</text>
<text x="192.5" y="104.7">1</text>
<text x="266.2" y="107.8">19</text>
<text x="274.6" y="103">NC</text>
<text x="287.2" y="106.1">A8</text>
<text x="287.2" y="103">A9</text>
<text x="295.9" y="107.8">3</text>
<text x="295.9" y="104.7">25</text>
<text x="162.7" y="110.8">23</text>
<text x="164.2" y="113.9">2</text>
<text x="171.2" y="109.1">A10</text>
<text x="171.2" y="112.2">A11</text>
<text x="266.2" y="113.9">17</text>
<text x="266.2" y="110.8">18</text>
<text x="274.6" y="112.2">I/O7</text>
<text x="274.6" y="109.1">I/O8</text>
<text x="287.2" y="112.2">A6</text>
<text x="287.2" y="109.1">A7</text>
<text x="295.9" y="113.9">5</text>
<text x="295.9" y="110.8">4</text>
<text x="162.7" y="120">27</text>
<text x="171.2" y="115.2">A12</text>
<text x="181.5" y="118.2">VCC</text>
<text x="192.5" y="116.9">28</text>
<text x="266.2" y="120">15</text>
<text x="266.2" y="116.9">16</text>
<text x="274.6" y="118.2">I/O5</text>
<text x="274.6" y="115.2">I/O6</text>
<text x="287.2" y="118.2">A4</text>
<text x="287.2" y="115.2">A5</text>
<text x="295.9" y="120">7</text>
<text x="295.9" y="116.9">6</text>
<text x="162.7" y="123">22</text>
<text x="171.2" y="121.3">WE</text>
<text x="171.2" y="124.3">OE</text>
<text x="266.2" y="123">13</text>
<text x="274.6" y="124.3">I/O3</text>
<text x="274.6" y="121.3">I/O4</text>
<text x="287.2" y="124.3">A2</text>
<text x="287.2" y="121.3">A3</text>
<text x="295.9" y="123">8</text>
<text x="162.7" y="126">20</text>
<text x="162.7" y="129.1">26</text>
<text x="171.2" y="127.4">CS1</text>
<text x="171.2" y="130.4">CS2</text>
<text x="181.8" y="130.4">VSS</text>
<text x="192.5" y="129.1">14</text>
<text x="266.2" y="126">12</text>
<text x="266.4" y="129.1">11</text>
<text x="274.6" y="130.4">I/O1</text>
<text x="274.6" y="127.4">I/O2</text>
<text x="287.2" y="130.4">A0</text>
<text x="287.2" y="127.4">A1</text>
<text x="295.9" y="129.1">10</text>
<text x="295.9" y="126">9</text>
<text x="162.7" y="147.3">10</text>
<text x="171.2" y="148.7">A0</text>
<text x="182" y="148.7">I/O1</text>
<text x="192.5" y="147.3">11</text>
<text x="266.2" y="144.3">14</text>
<text x="274.6" y="145.6">VSS</text>
<text x="285.3" y="148.7">CS1</text>
<text x="285.3" y="145.6">CS2</text>
<text x="295.9" y="147.3">20</text>
<text x="295.9" y="144.3">26</text>
<text x="164.2" y="150.4">9</text>
<text x="164.2" y="153.4">8</text>
<text x="171.2" y="151.7">A1</text>
<text x="171.2" y="154.8">A2</text>
<text x="182" y="151.7">I/O2</text>
<text x="182" y="154.8">I/O3</text>
<text x="192.5" y="150.4">12</text>
<text x="192.5" y="153.4">13</text>
<text x="286.2" y="154.8">WE</text>
<text x="286.6" y="151.7">OE</text>
<text x="295.9" y="153.4">27</text>
<text x="295.9" y="150.4">22</text>
<text x="164.2" y="156.5">7</text>
<text x="164.2" y="159.5">6</text>
<text x="171.2" y="157.8">A3</text>
<text x="171.2" y="160.8">A4</text>
<text x="182" y="157.8">I/O4</text>
<text x="182" y="160.8">I/O5</text>
<text x="192.5" y="156.5">15</text>
<text x="192.5" y="159.5">16</text>
<text x="266.2" y="156.5">28</text>
<text x="274.6" y="157.8">VCC</text>
<text x="285.8" y="160.8">A12</text>
<text x="295.9" y="159.5">2</text>
<text x="164.2" y="162.5">5</text>
<text x="164.2" y="165.6">4</text>
<text x="171.2" y="163.9">A5</text>
<text x="171.2" y="166.9">A6</text>
<text x="182" y="163.9">I/O6</text>
<text x="182" y="166.9">I/O7</text>
<text x="192.5" y="162.5">17</text>
<text x="192.5" y="165.6">18</text>
<text x="285.8" y="166.9">A10</text>
<text x="286" y="163.9">A11</text>
<text x="295.9" y="165.6">21</text>
<text x="295.9" y="162.5">23</text>
<text x="162.7" y="171.7">25</text>
<text x="164.2" y="168.6">3</text>
<text x="171.2" y="170">A7</text>
<text x="171.2" y="173">A8</text>
<text x="182" y="170">I/O8</text>
<text x="192.5" y="168.6">19</text>
<text x="267.6" y="168.6">1</text>
<text x="274.6" y="170">NC</text>
<text x="287.2" y="173">A8</text>
<text x="287.2" y="170">A9</text>
<text x="295.9" y="171.7">25</text>
<text x="295.9" y="168.6">24</text>
<text x="162.7" y="174.7">24</text>
<text x="162.7" y="177.8">21</text>
<text x="171.2" y="176.1">A9</text>
<text x="171.2" y="179.1">A10</text>
<text x="183.2" y="176">NC</text>
<text x="192.5" y="174.7">1</text>
<text x="266.2" y="177.8">18</text>
<text x="266.2" y="174.7">19</text>
<text x="274.6" y="179.1">I/O7</text>
<text x="274.6" y="176.1">I/O8</text>
<text x="287.2" y="179.1">A6</text>
<text x="287.2" y="176">A7</text>
<text x="295.9" y="177.8">4</text>
<text x="295.9" y="174.7">3</text>
<text x="162.7" y="180.8">23</text>
<text x="164.2" y="183.8">2</text>
<text x="171.2" y="182.1">A11</text>
<text x="171.2" y="185.2">A12</text>
<text x="266.2" y="183.8">16</text>
<text x="266.2" y="180.8">17</text>
<text x="274.6" y="185.2">I/O5</text>
<text x="274.6" y="182.1">I/O6</text>
<text x="287.2" y="185.2">A4</text>
<text x="287.2" y="182.1">A5</text>
<text x="295.9" y="183.8">6</text>
<text x="295.9" y="180.8">5</text>
<text x="162.7" y="189.9">27</text>
<text x="171.2" y="191.3">WE</text>
<text x="181.5" y="188.2">VCC</text>
<text x="192.5" y="186.9">28</text>
<text x="266.2" y="189.9">13</text>
<text x="266.2" y="186.9">15</text>
<text x="274.6" y="191.3">I/O3</text>
<text x="274.6" y="188.2">I/O4</text>
<text x="287.2" y="191.3">A2</text>
<text x="287.2" y="188.2">A3</text>
<text x="295.9" y="189.9">8</text>
<text x="295.9" y="186.9">7</text>
<text x="162.7" y="193">22</text>
<text x="162.7" y="196">20</text>
<text x="171.2" y="194.3">OE</text>
<text x="171.2" y="197.4">CS1</text>
<text x="266.2" y="193">12</text>
<text x="266.4" y="196">11</text>
<text x="274.6" y="197.4">I/O1</text>
<text x="274.6" y="194.3">I/O2</text>
<text x="287.2" y="197.3">A0</text>
<text x="287.2" y="194.3">A1</text>
<text x="295.9" y="196">10</text>
<text x="295.9" y="193">9</text>
<text x="162.7" y="199.1">26</text>
<text x="171.2" y="200.4">CS2</text>
<text x="181.8" y="200.4">VSS</text>
<text x="192.5" y="199.1">14</text>
<text x="162.7" y="214.3">10</text>
<text x="171.2" y="215.6">A0</text>
<text x="182" y="215.6">I/O1</text>
<text x="192.5" y="214.3">11</text>
<text x="266.2" y="211.2">14</text>
<text x="274.6" y="212.6">VSS</text>
<text x="285.3" y="215.6">CS1</text>
<text x="285.3" y="212.6">CS2</text>
<text x="295.9" y="214.3">20</text>
<text x="295.9" y="211.2">26</text>
<text x="164.2" y="217.3">9</text>
<text x="164.2" y="220.4">8</text>
<text x="171.2" y="218.6">A1</text>
<text x="171.2" y="221.7">A2</text>
<text x="182" y="218.6">I/O2</text>
<text x="182" y="221.7">I/O3</text>
<text x="192.5" y="217.3">12</text>
<text x="192.5" y="220.4">13</text>
<text x="286.2" y="221.7">WE</text>
<text x="286.6" y="218.6">OE</text>
<text x="295.9" y="220.4">27</text>
<text x="295.9" y="217.3">22</text>
<text x="164.2" y="223.4">7</text>
<text x="164.2" y="226.4">6</text>
<text x="171.2" y="224.7">A3</text>
<text x="171.2" y="227.8">A4</text>
<text x="182" y="224.7">I/O4</text>
<text x="182" y="227.8">I/O5</text>
<text x="192.5" y="223.4">15</text>
<text x="192.5" y="226.4">16</text>
<text x="266.2" y="223.4">28</text>
<text x="274.6" y="224.7">VCC</text>
<text x="285.8" y="227.8">A12</text>
<text x="295.9" y="226.4">2</text>
<text x="164.2" y="229.5">5</text>
<text x="164.2" y="232.5">4</text>
<text x="171.2" y="230.8">A5</text>
<text x="171.2" y="233.9">A6</text>
<text x="182" y="230.8">I/O6</text>
<text x="182" y="233.9">I/O7</text>
<text x="192.5" y="229.5">17</text>
<text x="192.5" y="232.5">18</text>
<text x="285.8" y="233.9">A10</text>
<text x="286" y="230.8">A11</text>
<text x="295.9" y="232.5">21</text>
<text x="295.9" y="229.5">23</text>
<text x="162.7" y="238.6">25</text>
<text x="164.2" y="235.6">3</text>
<text x="171.2" y="236.9">A7</text>
<text x="171.2" y="239.9">A8</text>
<text x="182" y="236.9">I/O8</text>
<text x="192.5" y="235.6">19</text>
<text x="267.6" y="235.6">1</text>
<text x="274.6" y="236.9">NC</text>
<text x="287.2" y="239.9">A8</text>
<text x="287.2" y="236.9">A9</text>
<text x="295.9" y="238.6">25</text>
<text x="295.9" y="235.6">24</text>
<text x="162.7" y="241.6">24</text>
<text x="162.7" y="244.7">21</text>
<text x="171.2" y="243">A9</text>
<text x="183.2" y="243">NC</text>
<text x="192.5" y="241.6">1</text>
<text x="266.2" y="244.7">18</text>
<text x="266.2" y="241.6">19</text>
<text x="274.6" y="243">I/O8</text>
<text x="287.2" y="243">A7</text>
<text x="295.9" y="244.7">4</text>
<text x="295.9" y="241.6">3</text>
<text x="162.7" y="247.7">23</text>
<text x="164.2" y="250.8">2</text>
<text x="171.2" y="246">A10</text>
<text x="171.2" y="249.1">A11</text>
<text x="266.2" y="250.8">16</text>
<text x="266.2" y="247.7">17</text>
<text x="274.6" y="249.1">I/O6</text>
<text x="274.6" y="246">I/O7</text>
<text x="287.2" y="249.1">A5</text>
<text x="287.2" y="246">A6</text>
<text x="295.9" y="250.8">6</text>
<text x="295.9" y="247.7">5</text>
<text x="162.7" y="256.9">27</text>
<text x="171.2" y="252.1">A12</text>
<text x="181.5" y="255.2">VCC</text>
<text x="192.5" y="253.8">28</text>
<text x="266.2" y="256.9">13</text>
<text x="266.2" y="253.8">15</text>
<text x="274.6" y="255.2">I/O4</text>
<text x="274.6" y="252.1">I/O5</text>
<text x="287.2" y="255.2">A3</text>
<text x="287.2" y="252.1">A4</text>
<text x="295.9" y="256.9">8</text>
<text x="295.9" y="253.8">7</text>
<text x="162.7" y="259.9">22</text>
<text x="162.7" y="262.9">20</text>
<text x="171.2" y="258.2">WE</text>
<text x="171.2" y="261.2">OE</text>
<text x="266.2" y="259.9">12</text>
<text x="266.4" y="262.9">11</text>
<text x="274.6" y="261.2">I/O2</text>
<text x="274.6" y="258.2">I/O3</text>
<text x="287.2" y="261.2">A1</text>
<text x="287.2" y="258.2">A2</text>
<text x="295.9" y="262.9">10</text>
<text x="295.9" y="259.9">9</text>
<text x="162.7" y="266">26</text>
<text x="171.2" y="264.3">CS1</text>
<text x="171.2" y="267.3">CS2</text>
<text x="181.8" y="267.3">VSS</text>
<text x="192.5" y="266">14</text>
<text x="274.6" y="264.3">I/O1</text>
<text x="287.2" y="264.3">A0</text>
</g>
</svg>
